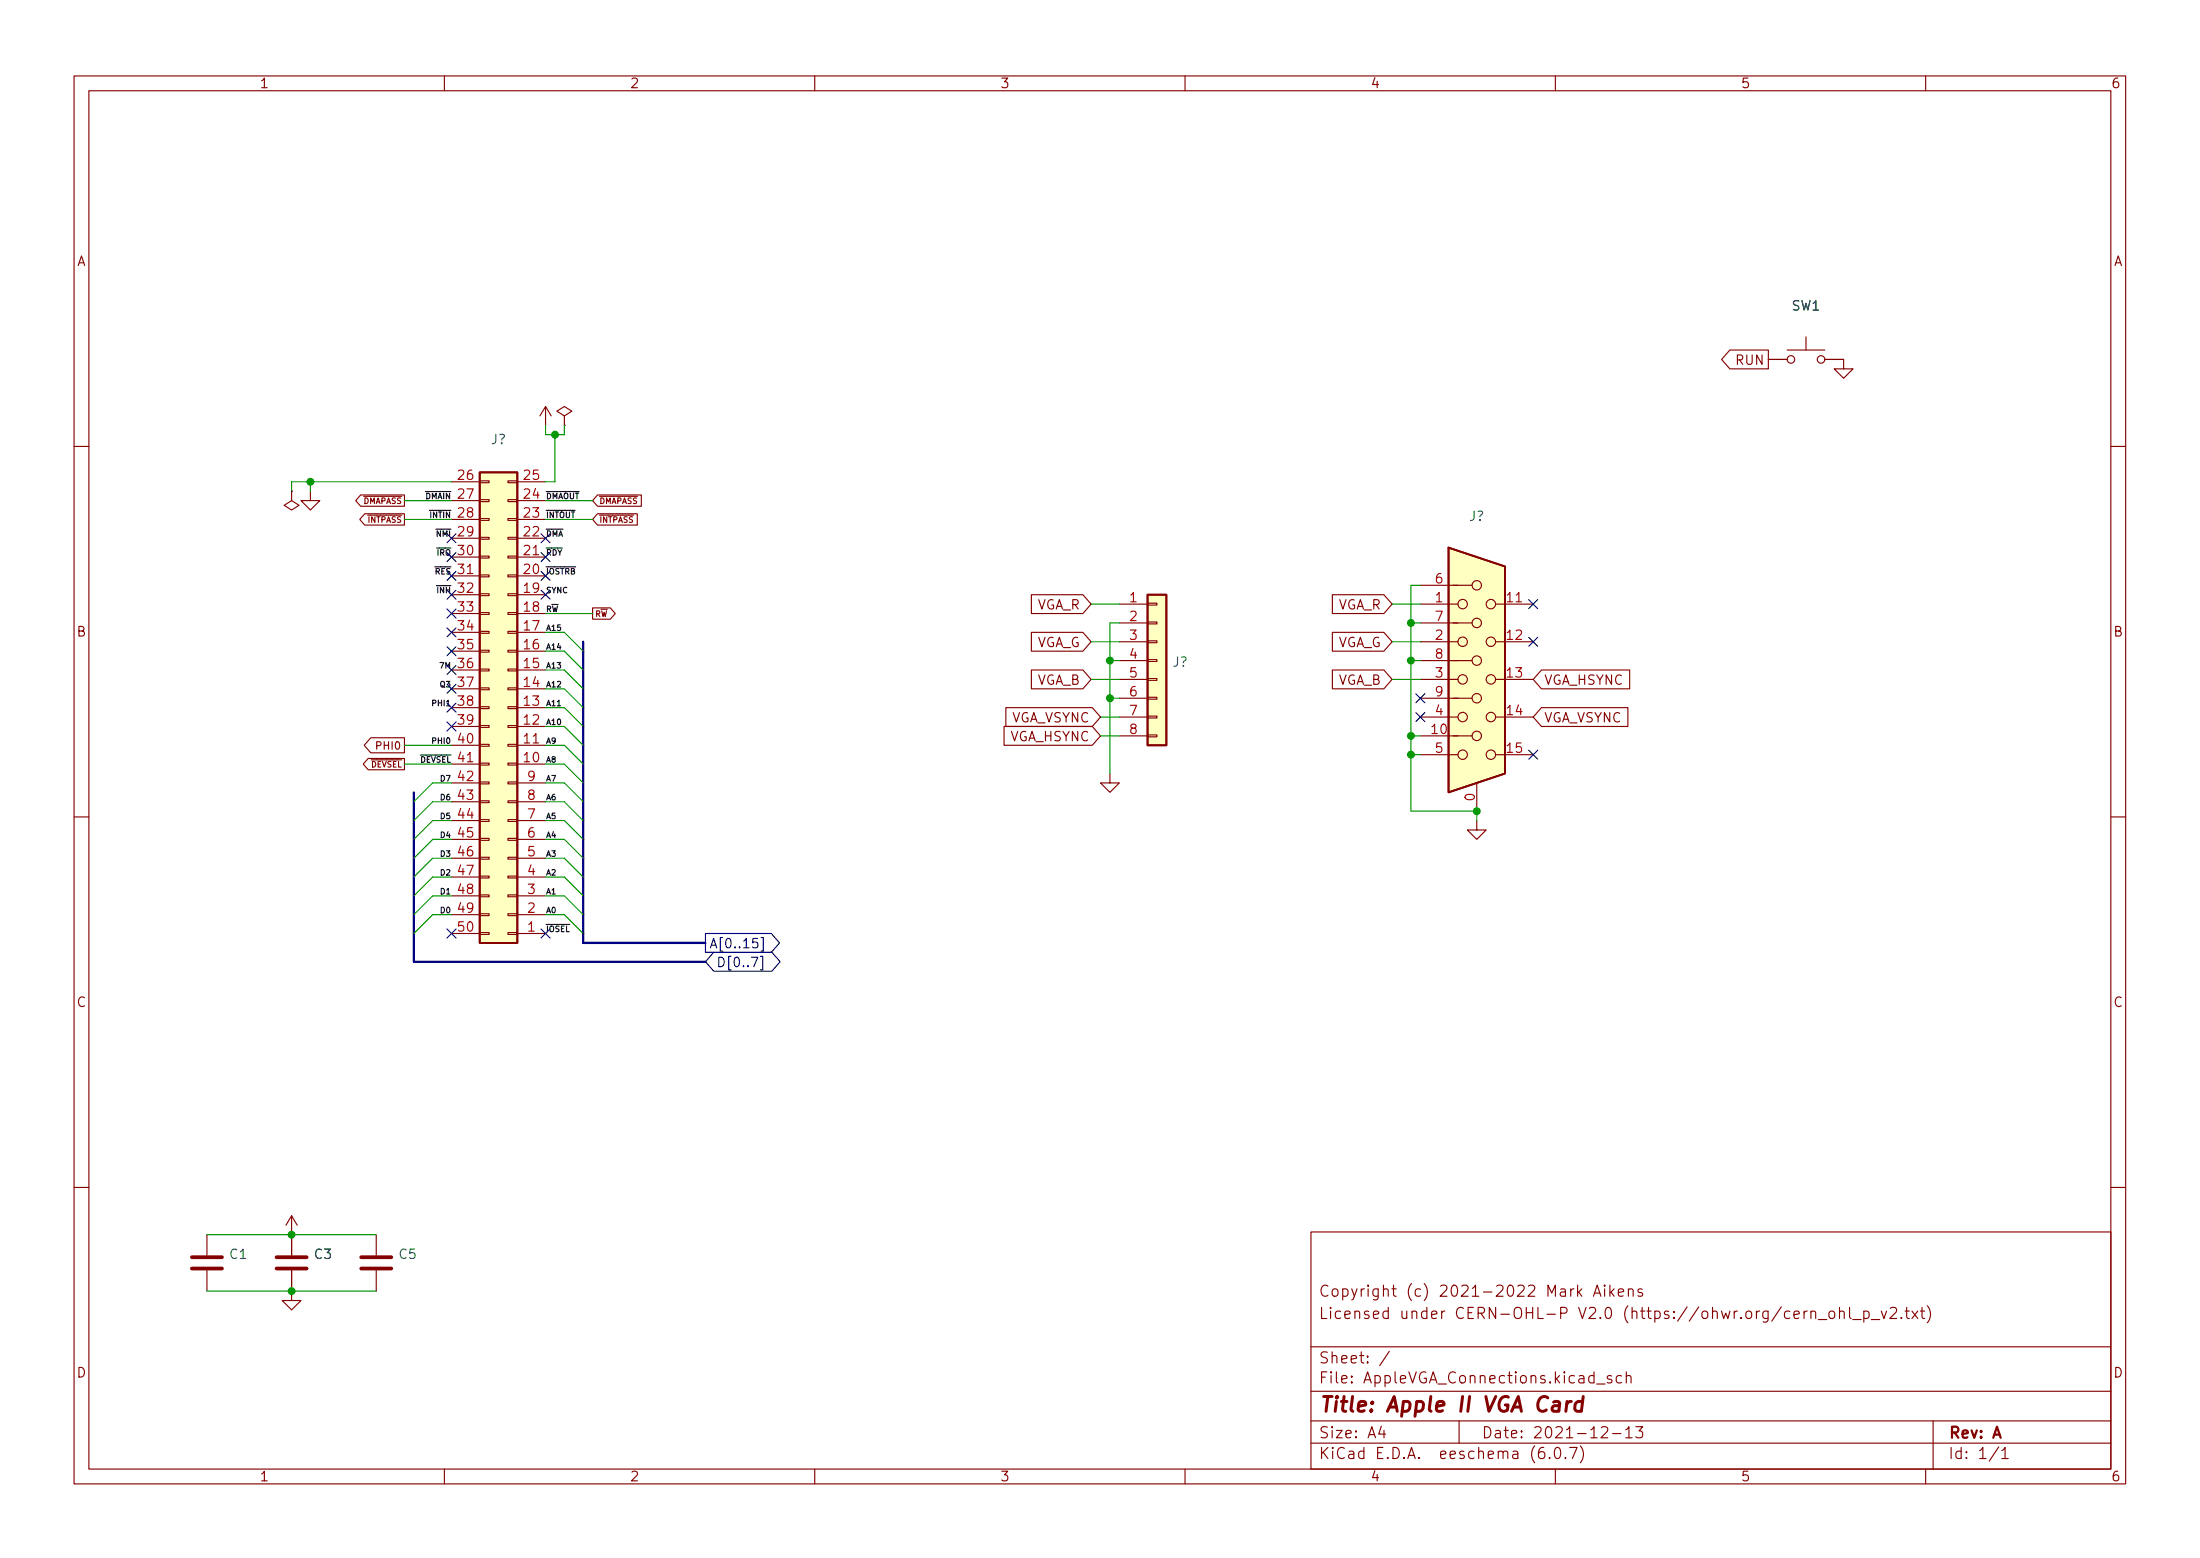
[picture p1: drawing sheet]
<svg xmlns="http://www.w3.org/2000/svg" width="297mm" height="210mm" viewBox="0 0 297 210" stroke-linecap="round" stroke-linejoin="round" font-family="sans-serif">
<g fill="none" stroke="#840000" stroke-width=".15">
<path d="M10 10.2h277v190.1h-277zM12 12.2h273v186.1h-273zM60 10.2v2M110 10.2v2M160 10.2v2M210 10.2v2M260 10.2v2M73.7 54.9l-.8 1.2M73.7 54.9v2.5M73.7 54.9l.7 1.2M76.2 56.1l1-.6-1-.6-1 .6 1 .6v1.3M76.2 57.4h.1"/>
<path d="M233.6 47.2h5.2v2.6h-5.2l-1.2-1.3zM238.8 48.5h2.5M241.3 47.2h5.1M243.8 45.5v1.7M246.4 48.5h2.5v1.3h1.3l-1.3 1.2-1.3-1.2h1.3M10 60.2h2M39.4 66.3v1.3l1 .6-1 .6-1-.6 1-.6M39.4 66.3h.1M41.9 66.3v1.3h1.3l-1.3 1.2-1.3-1.2h1.3M48.7 66.8h5.9v1.5h-5.9l-.7-.7zM49.2 69.3h5.4v1.6h-5.4l-.6-.8zM61 77.7h3.8"/>
<path d="M61 75.2h3.8M61 72.6h3.8M61 70.1h3.8M61 67.6h3.8M61 65h3.8M64.8 64.9h1.2v.2h-1.2zM64.8 67.4h1.2v.3h-1.2zM64.8 70h1.2v.2h-1.2zM64.8 72.5h1.2v.3h-1.2zM64.8 75.1h1.2v.2h-1.2zM64.8 77.6h1.2v.2h-1.2zM68.6 64.9h1.2v.2h-1.2z"/>
<path d="M68.6 67.4h1.2v.3h-1.2zM68.6 70h1.2v.2h-1.2zM68.6 72.5h1.2v.3h-1.2zM68.6 75.1h1.2v.2h-1.2zM68.6 77.6h1.2v.2h-1.2zM69.8 77.7h3.9M69.8 75.2h3.9M69.8 72.6h3.9M69.8 70.1h3.9M69.8 67.6h3.9M69.8 65h3.9M80.7 69.3h5.3v1.6h-5.3l-.7-.8z"/>
<path d="M80.7 66.8h5.9v1.5h-5.9l-.7-.7zM191.8 79h7M285 60.2h2M50.1 99.6h4.5v2h-4.5l-.9-1zM61 98h3.8M61 95.5h3.8M61 93h3.8M61 90.4h3.8M61 87.9h3.8M61 85.3h3.8M61 82.8h3.8M61 80.3h3.8"/>
<path d="M64.8 80.1h1.2v.3h-1.2zM64.8 82.7h1.2v.2h-1.2zM64.8 85.2h1.2v.3h-1.2zM64.8 87.8h1.2v.2h-1.2zM64.8 90.3h1.2v.2h-1.2zM64.8 92.8h1.2v.3h-1.2zM64.8 95.4h1.2v.2h-1.2zM64.8 97.9h1.2v.3h-1.2zM68.6 80.1h1.2v.3h-1.2zM68.6 82.7h1.2v.2h-1.2zM68.6 85.2h1.2v.3h-1.2zM68.6 87.8h1.2v.2h-1.2z"/>
<path d="M68.6 90.3h1.2v.2h-1.2zM68.6 92.8h1.2v.3h-1.2zM68.6 95.4h1.2v.2h-1.2zM68.6 97.9h1.2v.3h-1.2zM69.8 98h3.9M69.8 95.5h3.9M69.8 93h3.9M69.8 90.4h3.9M69.8 87.9h3.9M69.8 85.3h3.9M69.8 82.8h3.9M69.8 80.3h3.9"/>
<path d="M80 82h2.4l.7 .8-.7 .8h-2.4zM135.6 98h11.9l1.1 1.3-1.1 1.3h-11.9zM135.8 95.5h11.7l1.1 1.3-1.1 1.2h-11.7zM139.3 85.3h6.9l1.1 1.3-1.1 1.3h-6.9zM139.3 80.3h6.9l1.1 1.2-1.1 1.3h-6.9zM139.3 90.4h6.9l1.1 1.3-1.1 1.3h-6.9zM151.1 84.1h3.8M151.1 99.3h3.8M151.1 94.2h3.8M151.1 89.1h3.8M151.1 81.5h3.8M151.1 86.6h3.8"/>
<path d="M151.1 91.7h3.8M151.1 96.8h3.8M154.9 99.2h1.3v.2h-1.3zM154.9 96.6h1.3v.3h-1.3zM154.9 94.1h1.3v.3h-1.3zM154.9 91.6h1.3v.2h-1.3zM154.9 89h1.3v.3h-1.3zM154.9 86.5h1.3v.2h-1.3zM154.9 83.9h1.3v.3h-1.3zM154.9 81.4h1.3v.3h-1.3zM179.9 85.3h6.9l1.2 1.3-1.2 1.3h-6.9zM179.9 80.3h6.9l1.2 1.2-1.2 1.3h-6.9z"/>
<path d="M179.9 90.4h6.9l1.2 1.3-1.2 1.3h-6.9zM191.8 84.1h7M191.8 99.3h7M191.8 94.2h7M191.8 89.1h7M191.8 81.5h5M191.8 86.6h5M191.8 91.7h5M191.8 96.8h5M201.9 81.5h5.1M201.9 86.6h5.1M201.9 91.7h5.1"/>
<path d="M201.9 96.8h5.1M208.1 90.4h11.9v2.6h-11.9l-1.1-1.3zM208.1 95.5h11.7v2.5h-11.7l-1.1-1.2zM10 110.2h2M49.7 102.4h4.9v1.5h-4.9l-.7-.8zM61 103.1h3.8M61 100.6h3.8M61 118.4h3.8M61 105.7h3.8M61 108.2h3.8M61 110.7h3.8M61 113.3h3.8"/>
<path d="M61 115.8h3.8M64.8 100.5h1.2v.2h-1.2zM64.8 103h1.2v.2h-1.2zM64.8 105.5h1.2v.3h-1.2zM64.8 108.1h1.2v.2h-1.2zM64.8 110.6h1.2v.3h-1.2zM64.8 113.2h1.2v.2h-1.2zM64.8 115.7h1.2v.2h-1.2zM64.8 118.2h1.2v.3h-1.2zM68.6 100.5h1.2v.2h-1.2zM68.6 103h1.2v.2h-1.2zM68.6 105.5h1.2v.3h-1.2z"/>
<path d="M68.6 108.1h1.2v.2h-1.2zM68.6 110.6h1.2v.3h-1.2zM68.6 113.2h1.2v.2h-1.2zM68.6 115.7h1.2v.2h-1.2zM68.6 118.2h1.2v.3h-1.2zM69.8 103.1h3.9M69.8 100.6h3.9M69.8 118.4h3.9M69.8 105.7h3.9M69.8 108.2h3.9M69.8 110.7h3.9M69.8 113.3h3.9"/>
<path d="M69.8 115.8h3.9M149.9 104.4v1.3h1.2l-1.2 1.2-1.3-1.2h1.3M191.8 101.8h5M199.4 110.7v1.3h1.3l-1.3 1.3-1.3-1.3h1.3M199.4 105.7v3.8M201.9 101.8h5.1M285 110.2h2M61 126h3.8M61 123.4h3.8M61 120.9h3.8M64.8 120.8h1.2v.2h-1.2zM64.8 123.3h1.2v.3h-1.2z"/>
<path d="M64.8 125.9h1.2v.2h-1.2zM68.6 120.8h1.2v.2h-1.2zM68.6 123.3h1.2v.3h-1.2zM68.6 125.9h1.2v.2h-1.2zM69.8 126h3.9M69.8 123.4h3.9M69.8 120.9h3.9M10 160.2h2M27.9 166.6v2.8M27.9 171.4v2.8M39.4 171.4v4.1h1.2l-1.2 1.3-1.3-1.3h1.3M39.4 164.1v5.3"/>
<path d="M39.4 164.1l-.8 1.2M39.4 164.1l.7 1.2M50.8 166.6v2.8M50.8 171.4v2.8M177 166.3h108v32h-108zM213.1 174.4l.5 .5M213.6 173.9l-.6 .6M215.1 174.9l.5-1.5 .5 1.5M215.3 174.5h.7M216.6 173.4v.1v.1l.1-.1-.1-.1v.2M216.6 173.9v1M217.4 173.4v1.5"/>
<path d="M217.5 174.4l.4 .5M217.9 173.9l-.5 .6M218.5 174.4l.7-.1-.1-.3-.4-.1-.2 .2 .1 .8h.1h.4M219.9 174.1a.37 .37 0 0 1 .6 0v.8M219.9 173.9v1M221.7 174l-.3-.1-.3 .2 .1 .3 .5 .1 .1 .1-.1 .3h-.1h-.5M244.5 177.1a.37 .37 0 0 1 .6 0v.8M245.5 178.1h1.1M247 177.1a.41 .41 0 0 1 .4-.2 .41 .41 0 0 1 .3 .3v.4a.41 .41 0 0 1-.4 .3 .41 .41 0 0 1-.4-.3zM248.4 177.1a.37 .37 0 0 1 .6 0v.8M248.4 176.4v1.5M249.7 176.4v1.3l.2 .2"/>
<path d="M250.1 178.1h1.2M251.6 177l.5-.1 .3 .3v.4l-.2 .3h-.1h-.5M251.6 176.9v1.5M252.6 178.1h1.2M254 176.9l.4 1 .3-1M255.2 176.6l.2-.2 .5 .1a.41 .41 0 0 1 .1 .6l-.8 .8h.9M256.7 177.8l.1 .1h-.1h-.1l.1-.1v.1M257.2 176.9h.6M257.4 176.4v1.3l.1 .2h.3M258.2 176.9l.7 1M258.9 176.9l-.7 1M259.3 176.9h.6"/>
<path d="M259.5 176.4v1.3l.1 .2h.3M260.2 176.2a1.72 1.72 0 0 1 0 2.3M285 160.2h2M60 198.3v2M110 198.3v2M160 198.3v2M177 194.8h108M177 191.8h108M177 187.8h108M177 181.8h108M186.5 192.5l-.4 1h1M186.9 193v1"/>
<path d="M187.6 182.4l-1.3 1.9M197 191.8v3M208.4 195.3a.59 .59 0 0 0-.7 .7v.5l.2 .3h.4l.2-.1 .1-.5-.2-.2-.4-.1-.3 .3M209.2 196.7l.1 .1h-.1h-.1l.1-.1v.1M210 198.3v2M210.1 195.4a.36 .36 0 0 1 .5 .2 .77 .77 0 0 1-.4 1.2 1 1 0 0 1-.1-1.4zM211.4 196.7v.1h-.1l.1-.1v.1M211.9 195.3h1l-.6 1.5M213.4 195.1a1.72 1.72 0 0 1 0 2.3M215.6 186.8h1.1M216.2 192.7l.2-.2 .5 .1a.41 .41 0 0 1 .1 .6l-.9 .8h1M217.6 185.7l-.4-.1-.2 .2 .1 .3 .5 .1v.1v.3h-.2h-.4"/>
<path d="M217.7 193.5h1.2M218.9 185.7l-.4-.1-.3 .3v.4l.2 .3h.1h.4M219.5 193l.4-.5v1.5M219.5 194h.9M219.6 185.8a.37 .37 0 0 1 .6 0v.8M219.6 185.1v1.5M220.9 192.5h.9l-.5 .6a.41 .41 0 0 1 .5 .3v.3l-.2 .3h-.5l-.2-.1M260 198.3v2M261 191.8v6.5M269.9 195.3l-1.3 1.9M270.3 195.8l.4-.5v1.5M270.3 196.8h.9"/>
<circle cx="241.8" cy="48.5" r=".51"/>
<circle cx="245.9" cy="48.5" r=".51"/>
<circle cx="199.4" cy="79" r=".63"/>
<circle cx="197.5" cy="91.7" r=".63"/>
<circle cx="197.5" cy="81.5" r=".63"/>
<circle cx="197.5" cy="96.8" r=".63"/>
<circle cx="197.5" cy="86.6" r=".63"/>
<circle cx="199.4" cy="89.1" r=".63"/>
<circle cx="199.4" cy="99.3" r=".63"/>
<circle cx="199.4" cy="94.2" r=".63"/>
<circle cx="199.4" cy="84.1" r=".63"/>
<circle cx="201.3" cy="91.7" r=".63"/>
<circle cx="201.3" cy="81.5" r=".63"/>
<circle cx="201.3" cy="86.6" r=".63"/>
<circle cx="201.3" cy="96.8" r=".63"/>
<circle cx="197.5" cy="101.8" r=".63"/>
<circle cx="201.3" cy="101.8" r=".63"/>
</g>
<path d="M211.6 189.1l-.2 1.4M212.2 189.1a.59 .59 0 0 0-.7 .4M213.7 189.2a.66 .66 0 0 0-1 .3l-.1 .6 .2 .3 .1 .1 .6-.1M213.8 188.5l-.3 2" fill="none" stroke="#840000" stroke-width=".4"/>
<path d="M25.9 171.2h4.1M25.9 169.7h4.1M37.3 171.2h4.1M37.3 169.7h4.1M48.8 171.2h4M48.8 169.7h4" fill="none" stroke="#840000" stroke-width=".51"/>
<g fill="#ffffc2" stroke="#ffffc2" stroke-width=".14">
<path d="M195.6 73.9l7.6 2.5v28l-7.6 2.5z"/>
<path d="M64.8 63.7h5v63.5h-5z"/>
<path d="M154.9 80.3h2.6v20.3h-2.6z"/>
</g>
<path d="M64.8 63.7h5v63.5h-5zM195.6 73.9l7.6 2.5v28l-7.6 2.5zM154.9 80.3h2.6v20.3h-2.6z" fill="none" stroke="#840000" stroke-width=".25"/>
<g fill="none" stroke="#000084" stroke-width=".15">
<path d="M60.4 79.6l1.2 1.3M60.4 74.6l1.2 1.2M60.4 72l1.2 1.2M60.4 77.1l1.2 1.2M61.6 79.6l-1.2 1.3M61.6 74.6l-1.2 1.2M61.6 72l-1.2 1.2M61.6 77.1l-1.2 1.2M73.1 77.1l1.2 1.2M73.1 79.6l1.2 1.3M73.1 74.6l1.2 1.2M73.1 72l1.2 1.2"/>
<path d="M74.3 72l-1.2 1.2M74.3 77.1l-1.2 1.2M74.3 79.6l-1.2 1.3M74.3 74.6l-1.2 1.2M60.4 84.7l1.2 1.2M60.4 82.2l1.2 1.2M60.4 89.8l1.2 1.2M60.4 97.4l1.2 1.2M60.4 92.3l1.2 1.3M60.4 87.3l1.2 1.2M60.4 94.9l1.2 1.2M61.6 84.7l-1.2 1.2"/>
<path d="M61.6 82.2l-1.2 1.2M61.6 89.8l-1.2 1.2M61.6 92.3l-1.2 1.3M61.6 87.3l-1.2 1.2M61.6 97.4l-1.2 1.2M61.6 94.9l-1.2 1.2M191.2 93.6l1.2 1.2M191.2 96.2l1.2 1.2M192.4 93.6l-1.2 1.2M192.4 96.2l-1.2 1.2M206.4 86l1.2 1.2M206.4 80.9l1.2 1.2"/>
<path d="M207.6 80.9l-1.2 1.2M207.6 86l-1.2 1.2M206.4 101.2l1.2 1.3M207.6 101.2l-1.2 1.3M60.4 125.4l1.2 1.2M61.6 125.4l-1.2 1.2M73.1 125.4l1.2 1.2M74.3 125.4l-1.2 1.2M95.2 126h8.9l1.2 1.2-1.2 1.3h-8.9zM96.4 128.5h7.8l1.1 1.3-1.1 1.3h-7.8l-1.2-1.3zM102.3 126.6h-.6l-.1 .6 .2-.1 .4 .1 .1 .2v.4l-.2 .1h-.3l-.2-.1M102.7 129.1h.3v1.8h-.3"/>
<path d="M102.8 126.5h.3v1.8h-.3"/>
</g>
<path d="M78.7 86.6v40.6h16.5M55.9 106.9v22.9h39.3" fill="none" stroke="#000084" stroke-width=".3"/>
<g fill="none" stroke="#009600" stroke-width=".15">
<path d="M73.7 57.4v1.3h2.5v-1.3M74.9 58.7v6.3h-1.2M41.9 65v1.3M54.6 67.6h6.4M54.6 70.1h6.4M61 65h-21.6v1.3M73.7 67.6h6.3M73.7 70.1h6.3M191.8 79h-1.3v30.5h8.9v1.2M73.7 82.8h6.3M73.7 98h2.5l2.5 2.6M73.7 95.5h2.5l2.5 2.5"/>
<path d="M73.7 93h2.5l2.5 2.5M73.7 90.4h2.5l2.5 2.6M73.7 85.3h2.5l2.5 2.6M73.7 87.9h2.5l2.5 2.5M147.3 86.6h3.8M147.3 91.7h3.8M147.3 81.5h3.8M148.6 99.3h2.5M148.6 96.8h2.5M149.9 94.2h1.2M149.9 89.1h1.2M151.1 84.1h-1.2v20.3"/>
<path d="M188 86.6h3.8M188 91.7h3.8M188 81.5h3.8M190.5 99.3h1.3M190.5 89.1h1.3M190.5 84.1h1.3M54.6 100.6h6.4M54.6 103.1h6.4M61 113.3h-2.6l-2.5 2.5M61 110.7h-2.6l-2.5 2.6M61 115.8h-2.6l-2.5 2.6M61 108.2h-2.6l-2.5 2.5"/>
<path d="M61 105.7h-2.6l-2.5 2.5M61 118.4h-2.6l-2.5 2.5M73.7 113.3h2.5l2.5 2.5M73.7 110.7h2.5l2.5 2.6M73.7 115.8h2.5l2.5 2.6M73.7 108.2h2.5l2.5 2.5M73.7 100.6h2.5l2.5 2.5M73.7 103.1h2.5l2.5 2.6M73.7 105.7h2.5l2.5 2.5M73.7 118.4h2.5l2.5 2.5M190.5 101.8h1.3M61 120.9h-2.6l-2.5 2.5"/>
<path d="M61 123.4h-2.6l-2.5 2.6M73.7 120.9h2.5l2.5 2.5M73.7 123.4h2.5l2.5 2.6M27.9 166.6h22.9M27.9 174.2h22.9"/>
</g>
<g fill="#009600" stroke="#009600" stroke-width=".15">
<circle cx="149.9" cy="89.1" r=".46"/>
<circle cx="149.9" cy="94.2" r=".46"/>
<circle cx="41.9" cy="65" r=".46"/>
<circle cx="74.9" cy="58.7" r=".46"/>
<circle cx="39.4" cy="174.2" r=".46"/>
<circle cx="39.4" cy="166.6" r=".46"/>
<circle cx="190.5" cy="101.8" r=".46"/>
<circle cx="190.5" cy="99.3" r=".46"/>
<circle cx="190.5" cy="84.1" r=".46"/>
<circle cx="190.5" cy="89.1" r=".46"/>
<circle cx="199.4" cy="109.5" r=".46"/>
</g>
<text font-size="2.8" fill="#840000" x="178" y="190.6">Title: Apple II VGA Card</text>
<g font-size="2.1" fill="#840000">
<text x="178" y="178">Licensed under CERN-OHL-P V2.0 (https://ohwr.org/cern_ohl_p_v2.txt)</text>
<text x="178" y="175">Copyright (c) 2021-2022 Mark Aikens</text>
<text x="178" y="184">Sheet: /</text>
<text x="178" y="186.7">File: AppleVGA_Connections.kicad_sch</text>
<text x="178" y="196.9">KiCad E.D.A. eeschema (6.0.7)</text>
<text x="178" y="194.1">Size: A4</text>
<text x="200" y="194.1">Date: 2021-12-13</text>
<text x="263" y="194.1">Rev: A</text>
<text x="263" y="196.9">Id: 1/1</text>
</g>
<g font-size="1.8" fill="#840000">
<text x="35" y="11.9">1</text>
<text x="85" y="11.9">2</text>
<text x="135" y="11.9">3</text>
<text x="185" y="11.9">4</text>
<text x="235" y="11.9">5</text>
<text x="285" y="11.9">6</text>
<text x="10.3" y="35.9">A</text>
<text x="285.3" y="35.9">A</text>
<text x="234.5" y="49.2">RUN</text>
<text x="139.8" y="82.3">VGA_R</text>
<text x="180.4" y="82.3">VGA_R</text>
<text x="10.3" y="85.9">B</text>
<text x="139.7" y="87.3">VGA_G</text>
<text x="180.3" y="87.3">VGA_G</text>
<text x="285.3" y="85.9">B</text>
<text x="139.8" y="92.4">VGA_B</text>
<text x="180.4" y="92.4">VGA_B</text>
<text x="208.4" y="92.4">VGA_HSYNC</text>
<text x="136.2" y="100">VGA_HSYNC</text>
<text x="136.3" y="97.5">VGA_VSYNC</text>
<text x="208.4" y="97.5">VGA_VSYNC</text>
<text x="10.3" y="135.9">C</text>
<text x="285.3" y="135.9">C</text>
<text x="10.3" y="185.9">D</text>
<text x="285.3" y="185.9">D</text>
<text x="35" y="199.9">1</text>
<text x="85" y="199.9">2</text>
<text x="135" y="199.9">3</text>
<text x="185" y="199.9">4</text>
<text x="235" y="199.9">5</text>
<text x="285" y="199.9">6</text>
</g>
<g font-size="1.8" fill="#006464">
<text x="241.9" y="41.9">SW1</text>
<text x="66.3" y="59.9">J?</text>
<text x="198.4" y="70.3">J?</text>
<text x="158.3" y="90">J?</text>
<text x="31" y="169.9">C1</text>
<text x="42.5" y="169.9">C3</text>
<text x="53.9" y="169.9">C5</text>
</g>
<g font-size="1.8" fill="#a90000">
<text x="61.9" y="64.8">26</text>
<text x="70.8" y="64.8">25</text>
<text x="61.9" y="67.3">27</text>
<text x="61.9" y="69.8">28</text>
<text x="70.8" y="69.8">23</text>
<text x="70.8" y="67.3">24</text>
<text x="61.9" y="72.4">29</text>
<text x="61.9" y="74.9">30</text>
<text x="61.9" y="77.5">31</text>
<text x="70.8" y="77.5">20</text>
<text x="70.8" y="74.9">21</text>
<text x="70.8" y="72.4">22</text>
<text x="61.9" y="80">32</text>
<text x="61.9" y="82.5">33</text>
<text x="70.8" y="82.5">18</text>
<text x="70.8" y="80">19</text>
<text x="152.5" y="81.3">1</text>
<text x="152.5" y="83.8">2</text>
<text x="193.8" y="81.3">1</text>
<text x="193.8" y="78.7">6</text>
<text x="193.8" y="83.8">7</text>
<text x="203.5" y="81.3">11</text>
<text x="61.9" y="85.1">34</text>
<text x="61.9" y="87.6">35</text>
<text x="70.8" y="87.6">16</text>
<text x="70.8" y="85.1">17</text>
<text x="152.5" y="86.4">3</text>
<text x="152.5" y="88.9">4</text>
<text x="193.8" y="86.4">2</text>
<text x="193.8" y="88.9">8</text>
<text x="203.5" y="86.4">12</text>
<text x="61.9" y="90.2">36</text>
<text x="61.9" y="92.7">37</text>
<text x="61.9" y="95.2">38</text>
<text x="70.8" y="95.2">13</text>
<text x="70.8" y="92.7">14</text>
<text x="70.8" y="90.2">15</text>
<text x="152.5" y="91.4">5</text>
<text x="152.5" y="94">6</text>
<text x="193.8" y="91.4">3</text>
<text x="193.8" y="94">9</text>
<text x="203.5" y="91.4">13</text>
<text x="61.9" y="97.8">39</text>
<text x="61.9" y="100.3">40</text>
<text x="70.8" y="100.3">11</text>
<text x="70.8" y="97.8">12</text>
<text x="152.5" y="96.5">7</text>
<text x="152.5" y="99.1">8</text>
<text x="193.3" y="99.1">10</text>
<text x="193.8" y="96.5">4</text>
<text x="193.8" y="101.6">5</text>
<text x="203.5" y="96.5">14</text>
<text x="203.5" y="101.6">15</text>
<text x="61.9" y="102.9">41</text>
<text x="61.9" y="105.4">42</text>
<text x="61.9" y="107.9">43</text>
<text x="70.8" y="102.9">10</text>
<text x="71.3" y="107.9">8</text>
<text x="71.3" y="105.4">9</text>
<text x="61.9" y="110.5">44</text>
<text x="61.9" y="113">45</text>
<text x="71.3" y="113">6</text>
<text x="71.3" y="110.5">7</text>
<text x="199.1" y="108.1" transform="rotate(-90 199.1 108.1)">0</text>
<text x="61.9" y="115.6">46</text>
<text x="61.9" y="118.1">47</text>
<text x="71.3" y="118.1">4</text>
<text x="71.3" y="115.6">5</text>
<text x="61.9" y="120.6">48</text>
<text x="61.9" y="123.2">49</text>
<text x="61.9" y="125.7">50</text>
<text x="71.3" y="125.7">1</text>
<text x="71.3" y="123.2">2</text>
<text x="71.3" y="120.6">3</text>
</g>
<g font-size="1.8" fill="#000084">
<text x="95.7" y="128">A[0..15]</text>
<text x="96.7" y="130.5">D[0..7]</text>
</g>
<text font-size="1.4" fill="#840000" x="51.1" y="101.2">PHI0</text>
<g font-size="1.1" fill="#840000">
<text x="48.2" y="68">~{DMAPASS}</text>
<text x="48.9" y="70.5">~{INTPASS}</text>
<text x="80.9" y="70.5">~{INTPASS}</text>
<text x="80.9" y="68">~{DMAPASS}</text>
<text x="80.3" y="83.2">R~{W}</text>
<text x="49.3" y="103.6">~{DEVSEL}</text>
</g>
<g font-size="1.1" fill="#0f0f0f">
<text x="56.7" y="67.3">~{DMAIN}</text>
<text x="57.4" y="69.9">~{INTIN}</text>
<text x="73.7" y="67.3">~{DMAOUT}</text>
<text x="73.7" y="69.9">~{INTOUT}</text>
<text x="58" y="77.5">~{RES}</text>
<text x="58.2" y="72.4">~{NMI}</text>
<text x="58.2" y="75">~{IRQ}</text>
<text x="73.7" y="77.5">~{IOSTRB}</text>
<text x="73.7" y="72.4">~{DMA}</text>
<text x="73.7" y="75">~{RDY}</text>
<text x="58.3" y="80">~{INH}</text>
<text x="73.7" y="82.6">R~{W}</text>
<text x="73.7" y="80">SYNC</text>
<text x="73.7" y="85.1">A15</text>
<text x="73.7" y="87.7">A14</text>
<text x="58.6" y="95.3">PHI1</text>
<text x="59.5" y="90.2">7M</text>
<text x="59.5" y="92.7">Q3</text>
<text x="73.7" y="92.7">A12</text>
<text x="73.7" y="95.3">A11</text>
<text x="73.7" y="90.2">A13</text>
<text x="58.6" y="100.4">PHI0</text>
<text x="73.7" y="100.4">A9</text>
<text x="73.7" y="97.8">A10</text>
<text x="55.9" y="102.9">~{DEVSEL}</text>
<text x="59.6" y="105.4">D7</text>
<text x="59.6" y="108">D6</text>
<text x="73.7" y="102.9">A8</text>
<text x="73.7" y="108">A6</text>
<text x="73.7" y="105.4">A7</text>
<text x="59.6" y="110.5">D5</text>
<text x="59.6" y="113.1">D4</text>
<text x="73.7" y="110.5">A5</text>
<text x="73.7" y="113.1">A4</text>
<text x="59.6" y="115.6">D3</text>
<text x="59.6" y="118.1">D2</text>
<text x="73.7" y="118.1">A2</text>
<text x="73.7" y="115.6">A3</text>
<text x="59.6" y="123.2">D0</text>
<text x="59.6" y="120.7">D1</text>
<text x="73.7" y="125.8">~{IOSEL}</text>
<text x="73.7" y="120.7">A1</text>
<text x="73.7" y="123.2">A0</text>
</g>
</svg>
